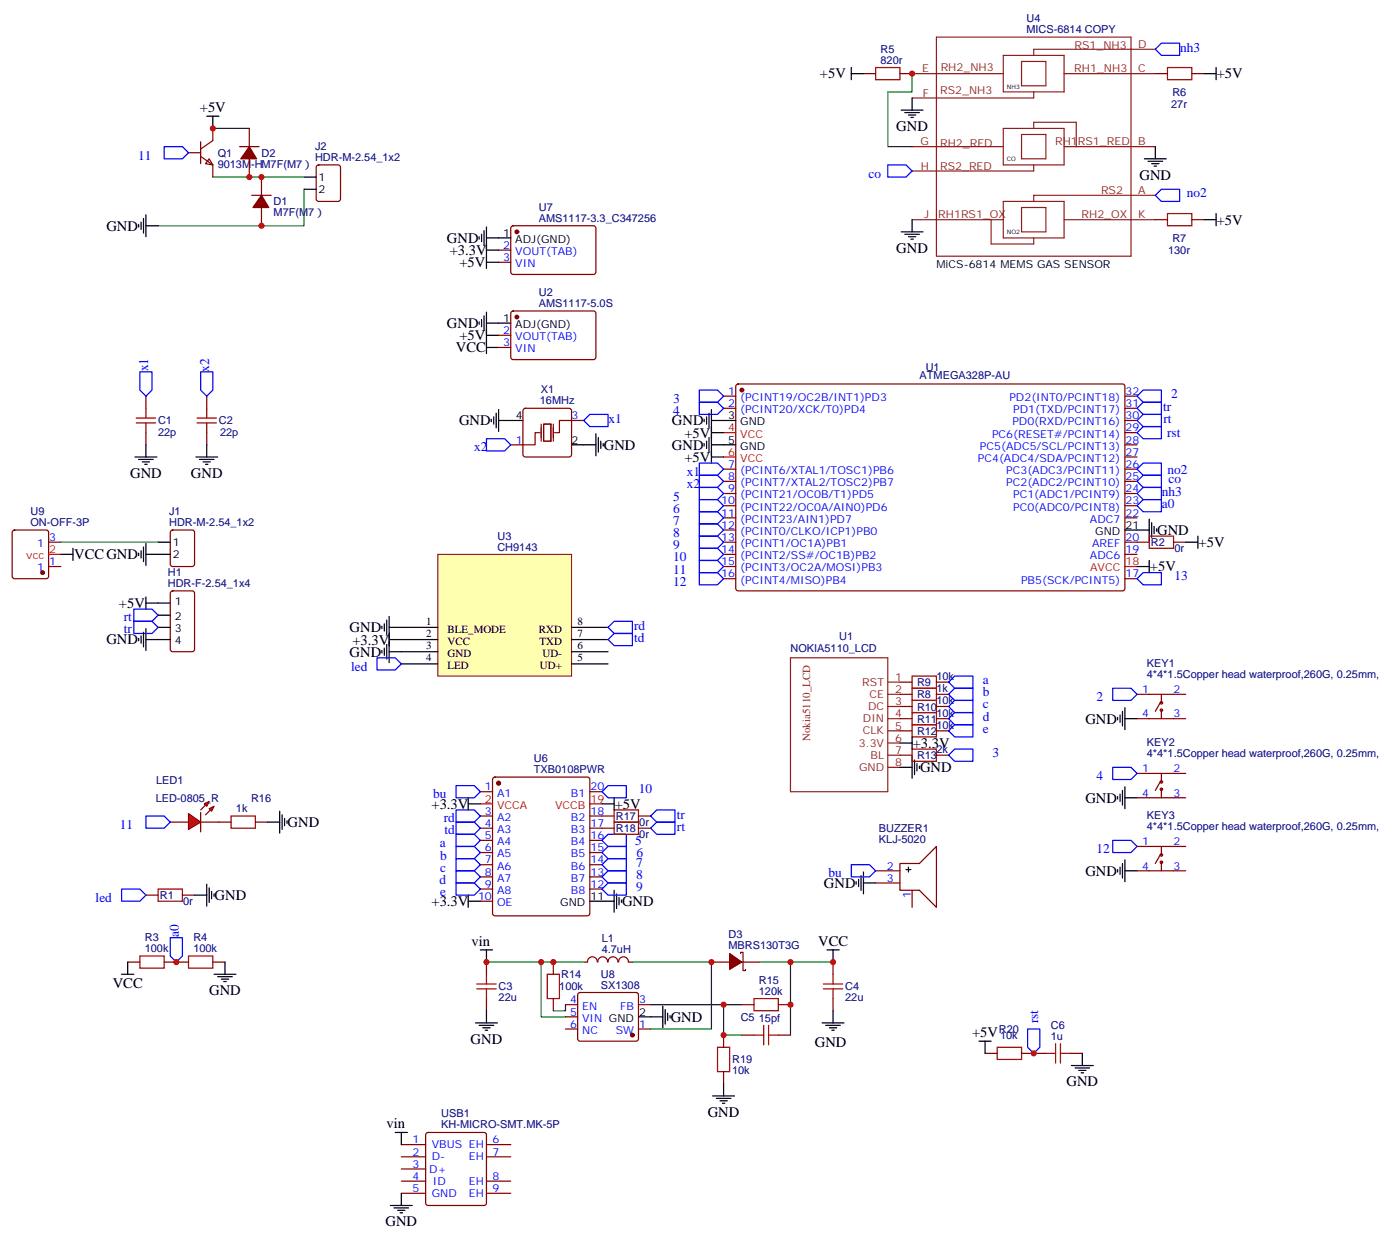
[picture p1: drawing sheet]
<svg xmlns="http://www.w3.org/2000/svg" width="406mm" height="360mm" viewBox="0 0 406 360" stroke-linecap="round" stroke-linejoin="round" font-family="sans-serif">
<g fill="none" stroke="#870000" stroke-width=".35">
<path d="M209.9 114.8h3.5M209.9 118.4h3.5M213.7 111.5l.4-.2 111.8 .1 .4 .6v58.8l-.7 .5-111.7-.1-.5-.6v-58.6zM326.3 114.8h3.5M326.3 118.4h3.5M209.9 136h3.5M209.9 139.5h3.5M326.3 136h3.5M326.3 139.5h3.5M326.3 132.5h3.5M326.3 128.9h3.5M326.3 125.4h3.5"/>
<path d="M326.3 121.9h3.5M49.6 153.8l.5-.2h5.6l.7 .5v9.4l-.4 .7h-5.9l-.7-.4v-9.5zM209.9 143.1h3.5M209.9 146.6h3.5M209.9 150.1h3.5M209.9 153.6h3.5M209.9 157.2h3.5M326.3 143.1h3.5M326.3 146.6h3.5M326.3 150.1h3.5M326.3 157.2h3.5M209.9 160.7h3.5"/>
<path d="M209.9 164.2h3.5M209.9 167.7h3.5M326.3 160.7h3.5M326.3 167.7h3.5"/>
</g>
<circle cx="215.2" cy="113.1" r=".53" fill="#870000" stroke="#870000" stroke-width=".35"/>
<g fill="none" stroke="#000" stroke-width=".35">
<path d="M139 93.3v.7M139.7 92.6v2.1M140.4 91.5v4.3M141.1 97.2h3.5M141.1 90.5v12M141.1 93.7h3.5M141.1 100.7h3.5M205.7 119.8v4.2M206.4 118.7v15.5M204.3 121.5v.7M204.3 128.6v.7M205 120.8v2.1"/>
<path d="M205 127.9v2.1M205.7 126.8v4.3M206.4 121.9h7M206.4 128.9h7M206.4 125.4h3.5M206.4 132.5h3.5M40.9 159.6v2.1M41.6 158.6v4.2M42.3 157.5v6.4M45.9 157.2h3.5M326.3 153.6h7.1M333.4 150.5v6.3"/>
<path d="M334.1 151.5v4.3M334.8 152.6v2.1M335.5 153.3v.7M40.2 160.3v.7M42.3 160.7h7.1M329.8 164.2h3.6M333.4 162.5v3.5"/>
</g>
<path d="M209.9 125.4h3.5M209.9 132.5h3.5M326.3 164.2h3.5" fill="none" stroke="#f00" stroke-width=".35"/>
<path d="M127 160.7h38.8v35.3h-38.8z" fill="#ffffb0" stroke="#800000" stroke-width=".29"/>
<g fill="none" stroke="#000" stroke-width=".35">
<path d="M246.9 19.6v3.5M352.8 19.6v3.5M246.9 21.3h3.6M261.4 31.9h6.4M262.5 32.6h4.2M263.5 33.3h2.1M264.2 34h.7M264.6 28.4v3.5M349.2 21.3h3.6M88.2 51.3h3.5M88.2 54.9h3.5M332 46h6.3"/>
<path d="M333 46.7h4.3M334.1 47.4h2.1M334.8 48.2h.7M335.1 42.5v3.5M40.2 65.1v.7M40.9 64.4v2.1M41.6 63.3v4.3M42.3 62.3v6.3M42.3 65.4h3.6M139 68.6v.7M139.7 67.9v2.1M140.4 66.9v4.2"/>
<path d="M141.1 69h7.1M141.1 72.5h3.5M141.1 65.8v12M141.1 76h3.5M261.4 67.2h6.4M262.5 67.9h4.2M263.5 68.6h2.1M264.2 69.3h.7M264.6 63.7v3.5M349.2 63.7h3.6M352.8 61.9v3.5M144.6 93.7h3.6"/>
<path d="M143.9 119.8v4.2M144.6 118.7v6.4M39.2 132.5h6.3M40.2 133.2h4.2M41.3 133.9h2.1M42 134.6h.7M42.3 128.9v3.6M56.8 132.5h6.3M57.9 133.2h4.2M58.9 133.9h2.1M59.6 134.6h.7M60 128.9v3.6"/>
<path d="M142.5 121.5v.7M143.2 120.8v2.1M144.6 121.9h7.1M165.8 128.9h7.1M172.9 125.8v6.3M173.6 126.8v4.3M174.3 127.9v2.1M175 128.6v.7M344 157.2h3.5M347.5 155.4v3.5M42.3 173v3.6M42.3 174.8h7.1"/>
<path d="M45.9 178.3h3.5M40.2 185v.7M40.9 184.3v2.1M41.6 183.3v4.2M42.3 185.4h7.1M42.3 182.2v6.4M45.9 181.9h3.5M110.8 188.6v.7M111.5 187.9v2.1M112.2 186.8v4.2M112.9 188.9h14.1M112.9 185.4h14.1"/>
<path d="M112.9 183.6v8.5M116.4 192.4h10.6M116.4 181.9h10.6M165.8 192.4h10.6M165.8 188.9h10.6M165.8 185.4h10.6M165.8 181.9h10.6M261.1 215.4h3.5M264.6 213.6v3.5M264.6 219.3v6.3M324.2 208v.7M324.9 207.3v2.1"/>
<path d="M325.6 206.2v4.2M326.3 208.3h3.5M326.3 205.1v6.4M261.1 222.4h3.5M265.3 220.3v4.2M266 221.4v2.1M266.7 222.1v.7M324.2 230.9v.7M324.9 230.2v2.1M325.6 229.1v4.3M326.3 228.1v6.3M326.3 231.2h3.5"/>
<path d="M56.4 259.5h3.6M60 256.3v6.3M60.7 257.4v4.2M61.4 258.4v2.1M62.1 259.1v.7M248.4 255.6v.7M249.1 254.9v2.1M249.8 253.8v4.3M250.5 255.9h3.5M250.5 252.8v6.3M324.2 252.1v.7M324.9 251.4v2.1"/>
<path d="M325.6 250.3v4.2M326.3 249.2v6.4M326.3 252.4h3.5M37 278.9v3.5M65.3 278.9v3.5M35.3 282.4h3.5M62.1 282.4h6.3M63.1 283.1h4.3M64.2 283.8h2.1M64.9 284.5h.7"/>
</g>
<g fill="none" stroke="#00f" stroke-width=".35">
<path d="M335.1 14.3l1.8-1.8h5.3v3.6h-5.3zM257.5 47.8h5.3l1.8 1.8-1.8 1.7h-5.3zM335.1 56.6l1.8-1.7h5.3v3.5h-5.3zM40.6 107.8h3.5v5.3l-1.8 1.7-1.7-1.7zM58.2 107.8h3.5v5.3l-1.7 1.7-1.8-1.7zM202.8 113.1h5.3l1.8 1.7-1.8 1.8h-5.3zM202.8 116.6h5.3l1.8 1.8-1.8 1.7h-5.3zM329.8 118.4l1.8-1.8h5.3v3.5h-5.3zM329.8 114.8l1.8-1.7h5.3v3.5h-5.3zM141.1 127.2h5.3l1.8 1.7-1.8 1.8h-5.3zM169.3 121.9l1.8-1.8h5.3v3.5h-5.3zM202.8 134.2h5.3l1.8 1.8-1.8 1.8h-5.3z"/>
<path d="M202.8 137.8h5.3l1.8 1.7-1.8 1.8h-5.3zM329.8 121.9l1.8-1.8h5.3v3.5h-5.3zM329.8 139.5l1.8-1.7h5.3v3.5h-5.3zM329.8 136l1.8-1.8h5.3v3.6h-5.3zM329.8 125.4l1.8-1.8h5.3v3.6h-5.3zM202.8 141.3h5.3l1.8 1.8-1.8 1.7h-5.3zM202.8 144.8h5.3l1.8 1.8-1.8 1.7h-5.3zM202.8 148.3h5.3l1.8 1.8-1.8 1.8h-5.3zM202.8 151.9h5.3l1.8 1.7-1.8 1.8h-5.3zM202.8 155.4h5.3l1.8 1.8-1.8 1.7h-5.3zM202.8 158.9h5.3l1.8 1.8-1.8 1.8h-5.3zM329.8 146.6l1.8-1.8h5.3v3.5h-5.3z"/>
<path d="M329.8 143.1l1.8-1.8h5.3v3.5h-5.3zM38.8 176.6h5.3l1.8 1.7-1.8 1.8h-5.3zM202.8 162.5h5.3l1.8 1.7-1.8 1.8h-5.3zM202.8 166h5.3l1.8 1.7-1.8 1.8h-5.3zM329.8 167.7l1.8-1.7h5.3v3.5h-5.3zM38.8 180.1h5.3l1.8 1.8-1.8 1.7h-5.3zM109.4 190.7h5.3l1.7 1.7-1.7 1.8h-5.3zM176.4 185.4l1.8-1.8h5.2v3.5h-5.2zM176.4 181.9l1.8-1.8h5.2v3.5h-5.2zM275.2 197.7l1.7-1.7h5.3v3.5h-5.3zM322.8 199.5h5.3l1.7 1.8-1.7 1.7h-5.3zM275.2 201.3l1.7-1.8h5.3v3.5h-5.3z"/>
<path d="M275.2 204.8l1.7-1.8h5.3v3.6h-5.3zM275.2 208.3l1.7-1.7h5.3v3.5h-5.3zM275.2 211.8l1.7-1.7h5.3v3.5h-5.3zM322.8 222.4h5.3l1.7 1.8-1.7 1.8h-5.3zM35.3 257.7h5.3l1.7 1.8-1.7 1.7h-5.3zM322.8 243.6h5.3l1.7 1.8-1.7 1.7h-5.3zM49.4 271.8h3.5v5.3l-1.7 1.8-1.8-1.8z"/>
</g>
<path d="M156.6 125.4h-1.4v3.5h-3.5M157 122.9v5M157.7 122.9h2.1v5h-2.1zM160.5 122.9v5M165.8 121.9h-3.5v3.5h-1.4" fill="none" stroke="#870012" stroke-width=".35"/>
<g fill="none" stroke="#870000" stroke-width=".35">
<path d="M250.5 21.3h3.5M261.1 21.3h3.5M335.1 21.3h3.6M345.7 21.3h3.5M92 48l.4-.2h5.7l.6 .4 .1 9.5-.5 .6-5.9 .1-.6-.5-.1-9.4zM144.6 72.5h3.6M144.6 76h3.6M148.4 65.6l.5-.2 23.5 .1 .5 .6-.1 13-.6 .5-23.6-.1-.4-.7v-12.7zM335.1 63.7h3.6M345.7 63.7h3.5M144.6 97.2h3.6M148.4 90.3l.5-.2 23.5 .1 .5 .6-.1 13-.6 .4h-23.6l-.4-.7v-12.7z"/>
<path d="M42.3 114.8v3.6M60 114.8v3.6M144.6 100.7h3.6M151.9 118.6l.5-.2h12.7l.5 .2 .2 .5v12.7l-.2 .5-.5 .2h-12.7l-.5-.3-.2-.4v-12.7zM42.3 125.4v3.5M60 125.4v3.5M148.2 128.9h3.5M165.8 121.9h3.5M329.8 157.2h3.6M340.4 157.2h3.6M49.6 171.5l.5-.2h5.6l.7 .4v16.5l-.4 .7h-5.9l-.7-.4v-16.5zM261.1 197.7h3.5"/>
<path d="M271.6 197.7h3.6M261.1 201.3h3.5M261.1 204.8h3.5M261.1 208.3h3.5M261.1 211.8h3.5M261.1 218.9h3.5M271.6 201.3h3.6M271.6 204.8h3.6M271.6 208.3h3.6M271.6 211.8h3.6M271.6 218.9h3.6M329.8 201.3h14.2"/>
<path d="M329.8 208.3h14.2M336.5 203.7l-1.4 2.5M336.9 201.3v2.4M336.9 205.8v2.5M329.8 231.2h14.2M329.8 224.2h14.2M336.5 226.7l-1.4 2.4M336.9 224.2v2.5M336.9 228.8v2.4M42.3 259.5h3.6M52.9 259.5h3.5M329.8 252.4h14.2"/>
<path d="M329.8 245.4h14.2M336.5 247.8l-1.4 2.5M336.9 245.4v2.4M336.9 249.9v2.5M37 278.9h3.6M47.6 278.9h7.1M61.7 278.9h3.6"/>
<circle cx="336.9" cy="205.8" r=".35"/>
<circle cx="336.9" cy="203.7" r=".35"/>
<circle cx="336.9" cy="226.7" r=".35"/>
<circle cx="336.9" cy="228.8" r=".35"/>
<circle cx="336.9" cy="249.9" r=".35"/>
<circle cx="336.9" cy="247.8" r=".35"/>
</g>
<g fill="none" stroke="#a10000" stroke-width=".35">
<path d="M254 19.6h7.1v3.5h-7.1zM338.7 19.6h7v3.5h-7zM338.7 61.9h7v3.5h-7zM42.3 118.4v2.8M60 118.4v2.8M39.5 121.2h5.7M39.5 122.6h5.7M42.3 122.6v2.8M57.1 121.2h5.7M57.1 122.6h5.7M60 122.6v2.8M333.4 155.4h7v3.5h-7z"/>
<path d="M264.6 199.5h7v3.5h-7zM264.6 196h7v3.5h-7zM264.6 203h7v3.6h-7zM264.6 206.6h7v3.5h-7zM264.6 210.1h7v3.5h-7zM264.6 217.1h7v3.6h-7zM45.9 257.7h7v3.5h-7zM40.6 277.1h7v3.5h-7zM54.7 277.1h7v3.5h-7z"/>
</g>
<g fill="#870000" stroke="#870000" stroke-width=".35">
<circle cx="149.9" cy="91.9" r=".53"/>
<circle cx="149.9" cy="67.2" r=".53"/>
</g>
<g fill="none" stroke="#8c2424" stroke-width=".35">
<path d="M271.6 10.8h56.5v63.5h-56.5zM291 16.1h17.7v10.5h-17.7zM296.3 17.8h7.1v7.1h-7.1zM335.1 14.3h-35.2v1.8M264.6 21.3h26.4M291 37.2h17.7v10.6h-17.7zM296.3 39h7.1v7h-7.1zM299.9 26.6v1.8h-35.3M299.9 37.2v-1.7h12.3v7M308.7 21.3h26.4M264.6 42.5h26.4M291 58.4h17.7v10.6h-17.7z"/>
<path d="M299.9 47.8v1.8h-35.3M308.7 42.5h26.4M335.1 56.6h-35.2v1.8M264.6 63.7h26.4M287.5 63.7v7h12.4v-1.7M296.3 60.1h7.1v7.1h-7.1zM308.7 63.7h26.4M229.3 190.7h28.2v38.8h-28.2zM257.5 197.7h3.6M257.5 201.3h3.6M257.5 204.8h3.6M257.5 208.3h3.6"/>
<path d="M257.5 218.9h3.6M257.5 211.8h3.6M257.5 215.4h3.6M257.5 222.4h3.6"/>
</g>
<path d="M264.6 21.3v5.3h-7.1v15.9h7.1" fill="none" stroke="#008700" stroke-width=".35"/>
<g fill="#f00" stroke="#870000" stroke-width=".35">
<path d="M54.7 235.8l3.5 2.5-3.5 2.1z"/>
<path d="M58.2 235.5v5.6z"/>
</g>
<g fill="#870000" stroke="#870000" stroke-width=".35">
<path d="M58.2 234.8l1.4-1.4z"/>
<path d="M59.6 236.2l1.4-1.4z"/>
</g>
<g fill="#f00" stroke="#870000" stroke-width=".35">
<path d="M59.3 233l1.4-.7-.7 1.4z"/>
<path d="M60.7 234.4l1.4-.7-.7 1.4z"/>
</g>
<g fill="none" stroke="#870000" stroke-width=".35">
<path d="M61.7 37.2v3.5l-3.5 2.5M72.3 37.2v5.3M54.7 44.3h3.5M58.2 45.3l3.5 2.5v3.5M58.2 41.1v6.3M60.7 46l1 1.8-2.1-.4zM69.5 42.5h5.6M72.3 46v5.3M73 56.6h5.7M75.8 51.3v5.3M75.8 60.1v5.3M3.8 153.8l.4-.2h9.2l.5 .2 .2 .5v12.7l-.2 .5-.5 .2h-9.2l-.5-.2-.2-.5v-12.7z"/>
<path d="M14.1 157.2h3.5M14.1 164.2h3.5M49.4 238.3h5.3M58.2 238.3h8.8M74.1 238.3h3.5M139.3 229.5h3.6M139.3 236.5h3.6M143.1 225.5l.5-.3h26.8l.5 .3 .2 .5v38.8l-.2 .5-.5 .2h-26.8l-.5-.3-.2-.4v-38.8zM171.1 229.5h3.5M171.1 236.5h7.1M185.2 236.5h3.5M139.3 240.1h3.6"/>
<path d="M139.3 243.6h3.6M139.3 247.1h3.6M139.3 250.6h3.6M139.3 254.2h3.6M139.3 257.7h3.6M171.1 240.1h7.1M171.1 243.6h3.5M171.1 247.1h3.5M171.1 250.6h3.5M171.1 254.2h3.5M171.1 257.7h3.5M185.2 240.1h3.5"/>
<path d="M254 252.4h7.1M254 255.9h7.1M261.1 250.3h5.6l4.9-4.9v17.6l-4.9-4.9h-5.6zM264.6 258.1v4.9M139.3 261.2h3.6M141.1 278.9v3.5M160.5 278.9v3.5M173.2 278.8a1.41 1.41 0 0 0-1.4-1.5 1.41 1.41 0 0 0-1.4 1.5l-1.1 .1M173.4 278.8a1.41 1.41 0 0 1 1.4-1.5 1.41 1.41 0 0 1 1.4 1.5M176.4 278.8a1.41 1.41 0 0 1 1.4-1.5 1.41 1.41 0 0 1 1.4 1.5M179.5 278.8a1.41 1.41 0 0 1 1.4-1.5 1.41 1.41 0 0 1 1.4 1.5M182.4 278.9h1"/>
<path d="M206.4 278.9h5.3M214.8 276.4v-.4h.7v5.3h.8v-.3M215.2 278.9h5.3M241.7 278.9v3.5M141.1 289.5v3.5M160.5 289.5v3.5M164 298.3h3.6M164 291.2h3.6M164 294.7h3.6M167.8 287.9l.5-.2h16.2l.5 .2 .2 .5v12.7l-.2 .5-.5 .2h-16.2l-.5-.2-.2-.5v-12.7zM185.2 298.3h3.5M185.2 291.2h3.5"/>
<path d="M215.2 291.2h3.5M225.8 291.2h3.5M241.7 289.5v3.5M209.9 300v3.6M209.9 310.6v3.5M215.2 300h3.5M225.8 300h3.5M285.8 305.3h3.5M296.3 305.3h7.1M310.4 305.3h3.6M116.4 331.8h7.1M116.4 335.3h7.1"/>
<path d="M116.4 338.8h7.1M123.7 328.5l.5-.2h16.2l.5 .2 .2 .5v19.7l-.2 .5-.5 .2h-16.2l-.5-.2-.2-.5v-19.7zM141.1 331.8h7.1M141.1 335.3h7.1M116.4 345.9h7.1M116.4 342.4h7.1M141.1 345.9h7.1M141.1 342.4h7.1"/>
</g>
<g fill="none" stroke="#000" stroke-width=".35">
<path d="M60 33.7h3.5M61.7 33.7v3.5M21.2 158.9v3.6M17.6 160.7h3.6M112.2 179.7v4.3M112.9 178.7v6.3M110.8 181.5v.7M111.5 180.8v2.1M112.9 181.9h3.5M77.6 238.3h3.5M81.1 235.1v6.4M81.8 236.2v4.2"/>
<path d="M82.5 237.2v2.2M83.3 237.9v.8M135.8 233h3.5M135.8 231.2v3.6M174.6 233h3.6M178.2 231.2v3.6M135.8 259.5v3.5M178.2 258.1v6.3M178.9 259.1v4.2M262.8 252.1h1.4M263.5 251.4v1.4M135.8 261.2h3.5"/>
<path d="M139.3 275.3h3.6M141.1 275.3v3.6M171.1 261.2h7.1M179.6 260.2v2.1M180.3 260.9v.7M239.9 275.3h3.5M241.7 275.3v3.6M137.9 296.5h6.4M139 297.2h4.2M140.1 297.9h2.1M140.8 298.6h.7M141.1 293v3.5"/>
<path d="M185.2 294.7h7.1M192.3 291.6v6.3M193 292.6v4.3M193.7 293.7v2.1M194.4 294.4v.7M238.5 296.5h6.3M239.5 297.2h4.3M240.6 297.9h2.1M241.3 298.6h.7M241.7 293v3.5M206.7 317.7h6.4M207.8 318.4h4.2"/>
<path d="M208.8 319.1h2.2M209.5 319.8h.8M209.9 314.1v3.6M284 301.8h3.5M285.8 301.8v3.5M310.8 308.9h6.3M311.9 309.6h4.2M312.9 310.3h2.1M313.6 311h.7M314 305.3v3.6M114.7 328.3h3.5M116.4 328.3v3.5"/>
<path d="M113.2 349.4h6.4M114.3 350.1h4.2M115.4 350.8h2.1M116.1 351.5h.7M116.4 345.9v3.5"/>
</g>
<g fill="none" stroke="#00f" stroke-width=".35">
<path d="M47.6 42.5h5.3l1.8 1.8-1.8 1.7h-5.3zM275.2 218.9l1.7-1.8h5.3v3.6h-5.3zM42.3 236.5h5.3l1.8 1.8-1.8 1.8h-5.3zM132.3 238.3h5.3l1.7 1.8-1.7 1.7h-5.3zM132.3 234.8h5.3l1.7 1.7-1.7 1.8h-5.3zM132.3 227.7h5.3l1.7 1.8-1.7 1.7h-5.3zM174.6 229.5l1.8-1.8h5.3v3.5h-5.3zM188.7 236.5l1.8-1.7h5.3v3.5h-5.3zM132.3 255.9h5.3l1.7 1.8-1.7 1.8h-5.3zM132.3 252.4h5.3l1.7 1.8-1.7 1.7h-5.3zM132.3 248.9h5.3l1.7 1.7-1.7 1.8h-5.3zM132.3 245.4h5.3l1.7 1.7-1.7 1.8h-5.3z"/>
<path d="M132.3 241.8h5.3l1.7 1.8-1.7 1.8h-5.3zM174.6 257.7l1.8-1.8h5.3v3.6h-5.3zM174.6 254.2l1.8-1.8h5.3v3.5h-5.3zM174.6 250.6l1.8-1.7h5.3v3.5h-5.3zM174.6 247.1l1.8-1.7h5.3v3.5h-5.3zM174.6 243.6l1.8-1.8h5.3v3.6h-5.3zM188.7 240.1l1.8-1.8h5.3v3.5h-5.3zM246.9 250.6h5.3l1.8 1.8-1.8 1.8h-5.3zM298.1 298.3h3.5v5.3l-1.7 1.7-1.8-1.7z"/>
</g>
<g fill="none" stroke="#a10000" stroke-width=".35">
<path d="M67 236.5h7.1v3.6h-7.1zM178.2 234.8h7v3.5h-7zM178.2 238.3h7v3.5h-7zM138.3 286.6h5.6M138.3 285.2h5.6M141.1 282.4v2.8M141.1 286.6v2.9M158.7 282.4h3.6v7.1h-3.6zM218.7 289.5h7.1v3.5h-7.1zM221.5 297.2v5.7M223 297.2v5.7M238.8 286.6h5.7"/>
<path d="M238.8 285.2h5.7M241.7 282.4v2.8M241.7 286.6v2.9M208.1 303.6h3.6v7h-3.6zM218.7 300h2.8M223 300h2.8M289.3 303.6h7v3.5h-7zM303.4 305.3h2.8M306.2 302.5v5.7M307.6 305.3h2.8M307.6 302.5v5.7"/>
</g>
<g fill="#870000" stroke="#870000" stroke-width=".35">
<path d="M75.8 56.6l2.2 3.5h-4.6z"/>
<path d="M72.3 42.5l2.1 3.5h-4.6z"/>
<path d="M211.7 276.4l3.5 2.5-3.5 2.1z"/>
<circle cx="144.6" cy="227" r=".53"/>
<circle cx="183.4" cy="300" r=".53"/>
<circle cx="12.3" cy="166" r=".53"/>
</g>
<path d="M14.1 160.7h3.5M139.3 233h3.6M171.1 233h3.5" fill="none" stroke="#f00" stroke-width=".35"/>
<path d="M61.7 37.2h10.6M61.7 51.3h26.5M88.2 54.9v10.5h-42.3M17.6 157.2h28.3M141.1 278.9h15.9M169.3 278.9h-12.3v15.8h7M183.4 278.9h23v19.4h-17.7M220.5 278.9h21.2M229.3 278.9v21.1M164 291.2v1.8h-3.5M188.7 291.2h26.5M209.9 291.2v8.8h5.3" fill="none" stroke="#008700" stroke-width=".35"/>
<g fill="#c00">
<circle cx="51.2" cy="278.9" r=".88"/>
<circle cx="264.6" cy="21.3" r=".88"/>
<circle cx="61.7" cy="37.2" r=".88"/>
<circle cx="75.8" cy="65.4" r=".88"/>
<circle cx="75.8" cy="51.3" r=".88"/>
<circle cx="72.3" cy="51.3" r=".88"/>
<circle cx="157" cy="278.9" r=".88"/>
<circle cx="206.4" cy="278.9" r=".88"/>
<circle cx="241.7" cy="278.9" r=".88"/>
<circle cx="160.5" cy="278.9" r=".88"/>
<circle cx="229.3" cy="278.9" r=".88"/>
<circle cx="209.9" cy="291.2" r=".88"/>
<circle cx="209.9" cy="300" r=".88"/>
<circle cx="229.3" cy="291.2" r=".88"/>
<circle cx="141.1" cy="278.9" r=".88"/>
<circle cx="299.9" cy="305.3" r=".88"/>
</g>
<g font-size="4.2">
<text x="237.8" y="22.8">+5V</text>
<text x="353" y="22.8">+5V</text>
<text x="58" y="32.6">+5V</text>
<text x="260" y="38">GND</text>
<text x="330.6" y="52.1">GND</text>
<text x="353" y="65.1">+5V</text>
<text x="30.9" y="66.9">GND</text>
<text x="129.7" y="70.4">GND</text>
<text x="130.5" y="73.9">+3.3V</text>
<text x="133.3" y="77.4">+5V</text>
<text x="260" y="73.3">GND</text>
<text x="129.7" y="95.1">GND</text>
<text x="133.3" y="98.6">+5V</text>
<text x="132.2" y="102.1">VCC</text>
<text x="133.2" y="123.3">GND</text>
<text x="194.9" y="123.3">GND</text>
<text x="175.2" y="130.3">GND</text>
<text x="194.9" y="130.4">GND</text>
<text x="198.5" y="126.8">+5V</text>
<text x="198.5" y="133.9">+5V</text>
<text x="37.8" y="138.5">GND</text>
<text x="55.4" y="138.5">GND</text>
<text x="335.7" y="155">GND</text>
<text x="347.7" y="158.6">+5V</text>
<text x="21.5" y="162.1">VCCGND</text>
<text x="333.6" y="165.6">+5V</text>
<text x="34.5" y="176.2">+5V</text>
<text x="101.4" y="183.3">GND</text>
<text x="30.9" y="186.8">GND</text>
<text x="101.4" y="190.3">GND</text>
<text x="102.2" y="186.8">+3.3V</text>
<text x="314.9" y="209.7">GND</text>
<text x="264.8" y="216.8">+3.3V</text>
<text x="266.9" y="223.8">GND</text>
<text x="314.9" y="232.7">GND</text>
<text x="83.4" y="239.7">GND</text>
<text x="125.2" y="234.5">+3.3V</text>
<text x="178.3" y="234.4">+5V</text>
<text x="239" y="257.4">GND</text>
<text x="314.9" y="253.8">GND</text>
<text x="62.3" y="260.9">GND</text>
<text x="125.2" y="262.7">+3.3V</text>
<text x="180.4" y="262.6">GND</text>
<text x="136.8" y="274.2">vin</text>
<text x="237.3" y="274.2">VCC</text>
<text x="32.7" y="286.4">VCC</text>
<text x="60.7" y="288.5">GND</text>
<text x="194.6" y="296.2">GND</text>
<text x="136.5" y="302.5">GND</text>
<text x="236.4" y="303.6">GND</text>
<text x="282" y="300.7">+5V</text>
<text x="309.4" y="314.9">GND</text>
<text x="205.3" y="323.7">GND</text>
<text x="112.1" y="327.1">vin</text>
<text x="111.8" y="355.4">GND</text>
</g>
<g font-size="3.9" fill="#00f">
<text x="342.3" y="15">nh3</text>
<text x="40" y="46.3">11</text>
<text x="251.9" y="51.5">co</text>
<text x="344.3" y="57.2">no2</text>
<text x="43" y="107.7" transform="rotate(-90 43 107.7)">x1</text>
<text x="60.6" y="107.8" transform="rotate(-90 60.6 107.8)">x2</text>
<text x="195.3" y="116.9">3</text>
<text x="337.4" y="119.1">tr</text>
<text x="339.8" y="115.4">2</text>
<text x="176.5" y="122.6">x1</text>
<text x="195.3" y="120.4">4</text>
<text x="337.5" y="122.6">rt</text>
<text x="137.5" y="130.8">x2</text>
<text x="338.6" y="126.7">rst</text>
<text x="199.2" y="137.9">x1</text>
<text x="338.7" y="137.3">no2</text>
<text x="199.2" y="141.4">x2</text>
<text x="337" y="143.7">nh3</text>
<text x="339" y="140.1">co</text>
<text x="195.3" y="145.1">5</text>
<text x="195.3" y="148.6">6</text>
<text x="337" y="147.2">a0</text>
<text x="195.3" y="152.1">7</text>
<text x="195.3" y="155.7">8</text>
<text x="195.3" y="159.2">9</text>
<text x="195.3" y="162.7">10</text>
<text x="195.3" y="166.3">11</text>
<text x="195.3" y="169.8">12</text>
<text x="340.7" y="168.2">13</text>
<text x="35.9" y="180.1">rt</text>
<text x="35.9" y="183.6">tr</text>
<text x="184" y="182.6">rd</text>
<text x="184" y="186.1">td</text>
<text x="101.8" y="194.5">led</text>
<text x="285.1" y="198.3">a</text>
<text x="285.1" y="201.8">b</text>
<text x="318" y="203.2">2</text>
<text x="285.1" y="205.4">c</text>
<text x="285.1" y="208.9">d</text>
<text x="285.1" y="212.4">e</text>
<text x="287.9" y="219.4">3</text>
<text x="318" y="226.1">4</text>
<text x="125.7" y="231.4">bu</text>
<text x="185.3" y="229.8">10</text>
<text x="128.7" y="238.2">rd</text>
<text x="196.3" y="237.3">tr</text>
<text x="34.7" y="240.3">11</text>
<text x="127.6" y="245.6">a</text>
<text x="129" y="241.8">td</text>
<text x="184.3" y="244.8">5</text>
<text x="196.4" y="240.8">rt</text>
<text x="127.7" y="249.2">b</text>
<text x="184.6" y="251.2">7</text>
<text x="184.6" y="248.4">6</text>
<text x="318" y="247.3">12</text>
<text x="127.5" y="256.2">d</text>
<text x="127.7" y="252.7">c</text>
<text x="184.6" y="254.8">8</text>
<text x="240.3" y="254.3">bu</text>
<text x="27.7" y="261.5">led</text>
<text x="127.7" y="259.7">e</text>
<text x="184.6" y="258.3">9</text>
<text x="51.8" y="271.7" transform="rotate(-90 51.8 271.7)">a0</text>
<text x="301.1" y="296.6" transform="rotate(-90 301.1 296.6)">rst</text>
</g>
<g font-size="3.2" fill="#000080">
<text x="297.8" y="9.5">MICS-6814 COPY</text>
<text x="297.8" y="6.4">U4</text>
<text x="255.4" y="15.3">R5</text>
<text x="255.4" y="18.5">820r</text>
<text x="340.1" y="27.8">R6</text>
<text x="339.7" y="31.3">27r</text>
<text x="63.1" y="45.4">Q1</text>
<text x="75.8" y="45.4">D2</text>
<text x="91.4" y="46.7">HDR-M-2.54_1x2</text>
<text x="91.4" y="43.5">J2</text>
<text x="63.1" y="48.6">9013M-HM7F(M7）</text>
<text x="79.4" y="59.5">D1</text>
<text x="79.4" y="62.7">M7F(M7）</text>
<text x="156.3" y="64.4">AMS1117-3.3_C347256</text>
<text x="156.3" y="61.2">U7</text>
<text x="340.1" y="70.1">R7</text>
<text x="338.9" y="73.6">130r</text>
<text x="156.3" y="88.9">AMS1117-5.0S</text>
<text x="156.3" y="85.7">U2</text>
<text x="268.5" y="107.4">U1</text>
<text x="156.9" y="114">X1</text>
<text x="266.8" y="109.9">ATMEGA328P-AU</text>
<text x="156.6" y="117.2">16MHz</text>
<text x="45.9" y="123">C1</text>
<text x="63.5" y="123">C2</text>
<text x="45.9" y="126.2">22p</text>
<text x="63.8" y="126.5">22p</text>
<text x="8.8" y="149.4">U9</text>
<text x="49.1" y="149.4">J1</text>
<text x="8.8" y="152.6">ON-OFF-3P</text>
<text x="49.1" y="152.6">HDR-M-2.54_1x2</text>
<text x="144.3" y="159.6">CH9143</text>
<text x="144.3" y="156.5">U3</text>
<text x="333.9" y="158.3">R2</text>
<text x="340.7" y="160.1">0r</text>
<text x="48.7" y="167">H1</text>
<text x="48.7" y="170.2">HDR-F-2.54_1x4</text>
<text x="243.4" y="185.4">U1</text>
<text x="229.3" y="188.9">NOKIA5110_LCD</text>
<text x="271.6" y="197.1">10k</text>
<text x="332.7" y="196.6">4*4*1.5Copper head waterproof,260G, 0.25mm,</text>
<text x="332.7" y="193.4">KEY1</text>
<text x="266" y="202.4">R8</text>
<text x="266" y="198.9">R9</text>
<text x="271.6" y="200.7">1k</text>
<text x="266" y="206">R10</text>
<text x="266" y="209.5">R11</text>
<text x="271.6" y="204.2">10k</text>
<text x="271.6" y="207.7">10k</text>
<text x="266" y="213">R12</text>
<text x="271.6" y="211.3">10k</text>
<text x="154.9" y="221">U6</text>
<text x="266" y="220.1">R13</text>
<text x="271.6" y="218.3">2k</text>
<text x="332.7" y="219.5">4*4*1.5Copper head waterproof,260G, 0.25mm,</text>
<text x="332.7" y="216.3">KEY2</text>
<text x="45.3" y="227.1">LED1</text>
<text x="154.9" y="224.2">TXB0108PWR</text>
<text x="45.2" y="232.4">LED-0805_R</text>
<text x="72.8" y="232.4">R16</text>
<text x="68.4" y="235.5">1k</text>
<text x="178.7" y="237.7">R17</text>
<text x="185.4" y="239.4">0r</text>
<text x="332.7" y="237.4">KEY3</text>
<text x="178.7" y="241.2">R18</text>
<text x="185.4" y="243">0r</text>
<text x="255" y="244.3">KLJ-5020</text>
<text x="255" y="241.1">BUZZER1</text>
<text x="332.7" y="240.7">4*4*1.5Copper head waterproof,260G, 0.25mm,</text>
<text x="46.4" y="260.6">R1</text>
<text x="53.1" y="262.4">0r</text>
<text x="42" y="272.8">R3</text>
<text x="56.1" y="272.8">R4</text>
<text x="174.6" y="273.1">L1</text>
<text x="211.3" y="275">MBRS130T3G</text>
<text x="211.3" y="271.8">D3</text>
<text x="42" y="276">100k</text>
<text x="56.1" y="276">100k</text>
<text x="174.6" y="276.3">4.7uH</text>
<text x="144.6" y="287.1">C3</text>
<text x="162.2" y="287.1">100k</text>
<text x="162.8" y="283.5">R14</text>
<text x="174.3" y="286.6">SX1308</text>
<text x="174.3" y="283.5">U8</text>
<text x="220.1" y="285.2">R15</text>
<text x="245.2" y="287.1">C4</text>
<text x="144.6" y="290.2">22u</text>
<text x="220.1" y="288.4">120k</text>
<text x="245.2" y="290.2">22u</text>
<text x="214.9" y="295.9">C5</text>
<text x="220.1" y="296.2">15pf</text>
<text x="289.8" y="299.3">R20</text>
<text x="304.8" y="298.2">C6</text>
<text x="290.1" y="301.2">10k</text>
<text x="304.8" y="301.4">1u</text>
<text x="212.4" y="311.4">10k</text>
<text x="212.4" y="308.2">R19</text>
<text x="128" y="323.9">USB1</text>
<text x="128" y="327.1">KH-MICRO-SMT.MK-5P</text>
</g>
<g font-size="3.2" fill="#8d2323">
<text x="311.7" y="14.1">RS1_NH3</text>
<text x="330.2" y="13.9">D</text>
<text x="267.5" y="21">E</text>
<text x="272.9" y="20.5">RH2_NH3</text>
<text x="311.6" y="21">RH1_NH3</text>
<text x="330.2" y="21">C</text>
<text x="267.7" y="28">F</text>
<text x="272.7" y="27.3">RS2_NH3</text>
<text x="306.1" y="42">RH1RS1_RED</text>
<text x="267.1" y="42.2">G</text>
<text x="272.7" y="42.5">RH2_RED</text>
<text x="330.2" y="42.2">B</text>
<text x="267.1" y="49.2">H</text>
<text x="272.7" y="49.4">RS2_RED</text>
<text x="319.4" y="56.3">RS2</text>
<text x="330.2" y="56.3">A</text>
<text x="268.1" y="63.3">J</text>
<text x="272.2" y="63.3">RH1RS1_OX</text>
<text x="313.7" y="63.3">RH2_OX</text>
<text x="330.2" y="63.3">K</text>
<text x="259.6" y="197.4">1</text>
<text x="250.1" y="198.8">RST</text>
<text x="252.2" y="202.3">CE</text>
<text x="259.6" y="200.9">2</text>
<text x="250.3" y="209.4">DIN</text>
<text x="251.8" y="205.8">DC</text>
<text x="259.6" y="204.4">3</text>
<text x="259.6" y="208">4</text>
<text x="235" y="214.8" transform="rotate(-90 235 214.8)">Nokia5110_LCD</text>
<text x="250.3" y="212.9">CLK</text>
<text x="259.6" y="211.5">5</text>
<text x="259.6" y="215">6</text>
<text x="249.1" y="216.4">3.3V</text>
<text x="252.5" y="220">BL</text>
<text x="259.6" y="218.5">7</text>
<text x="249.2" y="223.5">GND</text>
<text x="259.6" y="222.1">8</text>
</g>
<g font-size="3.2">
<text x="92.4" y="52.4">1</text>
<text x="92.4" y="55.9">2</text>
<text x="146" y="68.6">1</text>
<text x="149.5" y="70.4">ADJ(GND)</text>
<text x="271.6" y="77.8">MiCS-6814 MEMS GAS SENSOR</text>
<text x="146" y="93.3">1</text>
<text x="149.5" y="95.1">ADJ(GND)</text>
<text x="149.7" y="121.5">4</text>
<text x="211.2" y="121.5">3</text>
<text x="214.7" y="123.3">GND</text>
<text x="165.8" y="128.6">2</text>
<text x="211.2" y="128.6">5</text>
<text x="214.7" y="130.4">GND</text>
<text x="317.7" y="155">GND</text>
<text x="326.5" y="153.3">21</text>
<text x="50.1" y="158.2">1</text>
<text x="50.1" y="161.7">2</text>
<text x="50.7" y="175.5">1</text>
<text x="50.7" y="179.7">2</text>
<text x="50.7" y="183.3">3</text>
<text x="123.6" y="184.7">2</text>
<text x="123.6" y="181.2">1</text>
<text x="129.8" y="183.4">BLE_MODE</text>
<text x="156.3" y="183.4">RXD</text>
<text x="167.6" y="181.2">8</text>
<text x="167.6" y="184.7">7</text>
<text x="50.7" y="186.8">4</text>
<text x="123.6" y="191.7">4</text>
<text x="123.6" y="188.2">3</text>
<text x="129.8" y="190.5">GND</text>
<text x="129.8" y="187">VCC</text>
<text x="156.5" y="187">TXD</text>
<text x="157.4" y="190.5">UD-</text>
<text x="167.6" y="188.2">6</text>
<text x="167.6" y="191.7">5</text>
<text x="129.8" y="194">LED</text>
<text x="156.6" y="194">UD+</text>
<text x="162.5" y="262.6">GND</text>
<text x="171.3" y="260.9">11</text>
<text x="185.4" y="294.4">2</text>
</g>
<g font-size="3.2" fill="#00f">
<text x="146" y="72.1">2</text>
<text x="146" y="75.7">3</text>
<text x="149.5" y="73.9">VOUT(TAB)</text>
<text x="149.5" y="77.4">VIN</text>
<text x="146" y="100.4">3</text>
<text x="146" y="96.8">2</text>
<text x="149.5" y="98.6">VOUT(TAB)</text>
<text x="149.5" y="102.1">VIN</text>
<text x="211.2" y="114.5">1</text>
<text x="211.2" y="118">2</text>
<text x="214.7" y="116.2">(PCINT19/OC2B/INT1)PD3</text>
<text x="214.7" y="119.8">(PCINT20/XCK/T0)PD4</text>
<text x="292.8" y="116.2">PD2(INT0/PCINT18)</text>
<text x="293.9" y="119.8">PD1(TXD/PCINT17)</text>
<text x="326.5" y="118">31</text>
<text x="326.5" y="114.5">32</text>
<text x="165.8" y="121.5">3</text>
<text x="293.7" y="123.3">PD0(RXD/PCINT16)</text>
<text x="326.5" y="125.1">29</text>
<text x="326.5" y="121.5">30</text>
<text x="149.7" y="128.6">1</text>
<text x="284.3" y="130.4">PC5(ADC5/SCL/PCINT13)</text>
<text x="287.8" y="126.8">PC6(RESET#/PCINT14)</text>
<text x="326.5" y="128.6">28</text>
<text x="211.2" y="135.6">7</text>
<text x="214.7" y="137.4">(PCINT6/XTAL1/TOSC1)PB6</text>
<text x="283.6" y="133.9">PC4(ADC4/SDA/PCINT12)</text>
<text x="291.9" y="137.4">PC3(ADC3/PCINT11)</text>
<text x="326.5" y="135.6">26</text>
<text x="326.5" y="132.1">27</text>
<text x="211.2" y="139.2">8</text>
<text x="211.2" y="142.7">9</text>
<text x="214.7" y="140.9">(PCINT7/XTAL2/TOSC2)PB7</text>
<text x="291.9" y="140.9">PC2(ADC2/PCINT10)</text>
<text x="326.5" y="142.7">24</text>
<text x="326.5" y="139.2">25</text>
<text x="209.2" y="146.2">10</text>
<text x="209.2" y="149.8">11</text>
<text x="214.7" y="144.5">(PCINT21/OC0B/T1)PD5</text>
<text x="214.7" y="148">(PCINT22/OC0A/AIN0)PD6</text>
<text x="293.9" y="148">PC0(ADC0/PCINT8)</text>
<text x="293.9" y="144.5">PC1(ADC1/PCINT9)</text>
<text x="326.5" y="149.8">22</text>
<text x="326.5" y="146.2">23</text>
<text x="209.2" y="153.3">12</text>
<text x="214.7" y="151.5">(PCINT23/AIN1)PD7</text>
<text x="214.7" y="155">(PCINT0/CLKO/ICP1)PB0</text>
<text x="316.2" y="151.5">ADC7</text>
<text x="10.8" y="158.6">1</text>
<text x="14.3" y="156.8">3</text>
<text x="209.2" y="156.8">13</text>
<text x="209.2" y="160.3">14</text>
<text x="214.7" y="158.6">(PCINT1/OC1A)PB1</text>
<text x="316.8" y="158.6">AREF</text>
<text x="326.5" y="160.3">19</text>
<text x="326.5" y="156.8">20</text>
<text x="10.8" y="165.6">1</text>
<text x="14.3" y="163.9">1</text>
<text x="209.2" y="163.9">15</text>
<text x="209.2" y="167.4">16</text>
<text x="214.7" y="162.1">(PCINT2/SS#/OC1B)PB2</text>
<text x="214.7" y="165.6">(PCINT3/OC2A/MOSI)PB3</text>
<text x="316.2" y="162.1">ADC6</text>
<text x="326.5" y="167.4">17</text>
<text x="214.7" y="169.2">(PCINT4/MISO)PB4</text>
<text x="296.2" y="169.2">PB5(SCK/PCINT5)</text>
<text x="331.4" y="200.9">1</text>
<text x="340.4" y="200.9">2</text>
<text x="331.4" y="208">4</text>
<text x="340.4" y="208">3</text>
<text x="331.4" y="223.8">1</text>
<text x="340.4" y="223.8">2</text>
<text x="140.7" y="229.1">1</text>
<text x="144.2" y="230.9">A1</text>
<text x="165.6" y="230.9">B1</text>
<text x="171.3" y="229.1">20</text>
<text x="331.4" y="230.9">4</text>
<text x="340.4" y="230.9">3</text>
<text x="140.7" y="236.2">3</text>
<text x="140.7" y="239.7">4</text>
<text x="144.2" y="237.9">A2</text>
<text x="165.6" y="237.9">B2</text>
<text x="171.3" y="239.7">17</text>
<text x="171.3" y="236.2">18</text>
<text x="140.7" y="243.2">5</text>
<text x="144.2" y="241.5">A3</text>
<text x="144.2" y="245">A4</text>
<text x="165.6" y="245">B4</text>
<text x="165.6" y="241.5">B3</text>
<text x="171.3" y="243.2">16</text>
<text x="331.4" y="245">1</text>
<text x="340.4" y="245">2</text>
<text x="140.7" y="246.8">6</text>
<text x="140.7" y="250.3">7</text>
<text x="144.2" y="248.5">A5</text>
<text x="165.6" y="248.5">B5</text>
<text x="171.3" y="250.3">14</text>
<text x="171.3" y="246.8">15</text>
<text x="140.7" y="253.8">8</text>
<text x="140.7" y="257.4">9</text>
<text x="144.2" y="252.1">A6</text>
<text x="144.2" y="255.6">A7</text>
<text x="165.6" y="255.6">B7</text>
<text x="165.6" y="252.1">B6</text>
<text x="171.3" y="257.4">12</text>
<text x="171.3" y="253.8">13</text>
<text x="257.3" y="252.1">2</text>
<text x="257.3" y="255.6">3</text>
<text x="331.4" y="252.1">4</text>
<text x="340.4" y="252.1">3</text>
<text x="138.7" y="260.9">10</text>
<text x="144.2" y="259.1">A8</text>
<text x="144.2" y="262.6">OE</text>
<text x="165.6" y="259.1">B8</text>
<text x="264.2" y="260.4" transform="rotate(-90 264.2 260.4)">1</text>
<text x="165.4" y="290.9">4</text>
<text x="168.9" y="292.6">EN</text>
<text x="179.9" y="292.6">FB</text>
<text x="185.4" y="290.9">3</text>
<text x="165.4" y="294.4">5</text>
<text x="165.4" y="297.9">6</text>
<text x="168.9" y="296.2">VIN GND</text>
<text x="168.9" y="299.7">NC</text>
<text x="178.6" y="299.7">SW</text>
<text x="185.4" y="297.9">1</text>
<text x="119.7" y="335">2</text>
<text x="119.7" y="331.4">1</text>
<text x="125.2" y="332.8">VBUS EH</text>
<text x="142.9" y="331.4">6</text>
<text x="142.9" y="335">7</text>
<text x="119.7" y="338.5">3</text>
<text x="124.5" y="339.9">D+</text>
<text x="125.2" y="336.4">D-</text>
<text x="136" y="336.4">EH</text>
<text x="119.7" y="342">4</text>
<text x="119.7" y="345.5">5</text>
<text x="125.2" y="347">GND</text>
<text x="125.6" y="343.4">ID</text>
<text x="136" y="347">EH</text>
<text x="136" y="343.4">EH</text>
<text x="142.9" y="345.5">9</text>
<text x="142.9" y="342">8</text>
</g>
<g font-size="3.2" fill="#f00">
<text x="211.2" y="125.1">4</text>
<text x="214.7" y="126.8">VCC</text>
<text x="211.2" y="132.1">6</text>
<text x="214.7" y="133.9">VCC</text>
<text x="14.3" y="160.3">2</text>
<text x="7.6" y="162.1">vcc</text>
<text x="316.2" y="165.6">AVCC</text>
<text x="326.5" y="163.9">18</text>
<text x="140.7" y="232.7">2</text>
<text x="171.3" y="232.7">19</text>
<text x="144.2" y="234.4">VCCA</text>
<text x="161" y="234.4">VCCB</text>
</g>
<g font-size="1.8">
<text x="292.1" y="25.9">NH3</text>
<text x="292.1" y="46.7">CO</text>
<text x="292.1" y="67.9">NO2</text>
</g>
</svg>
